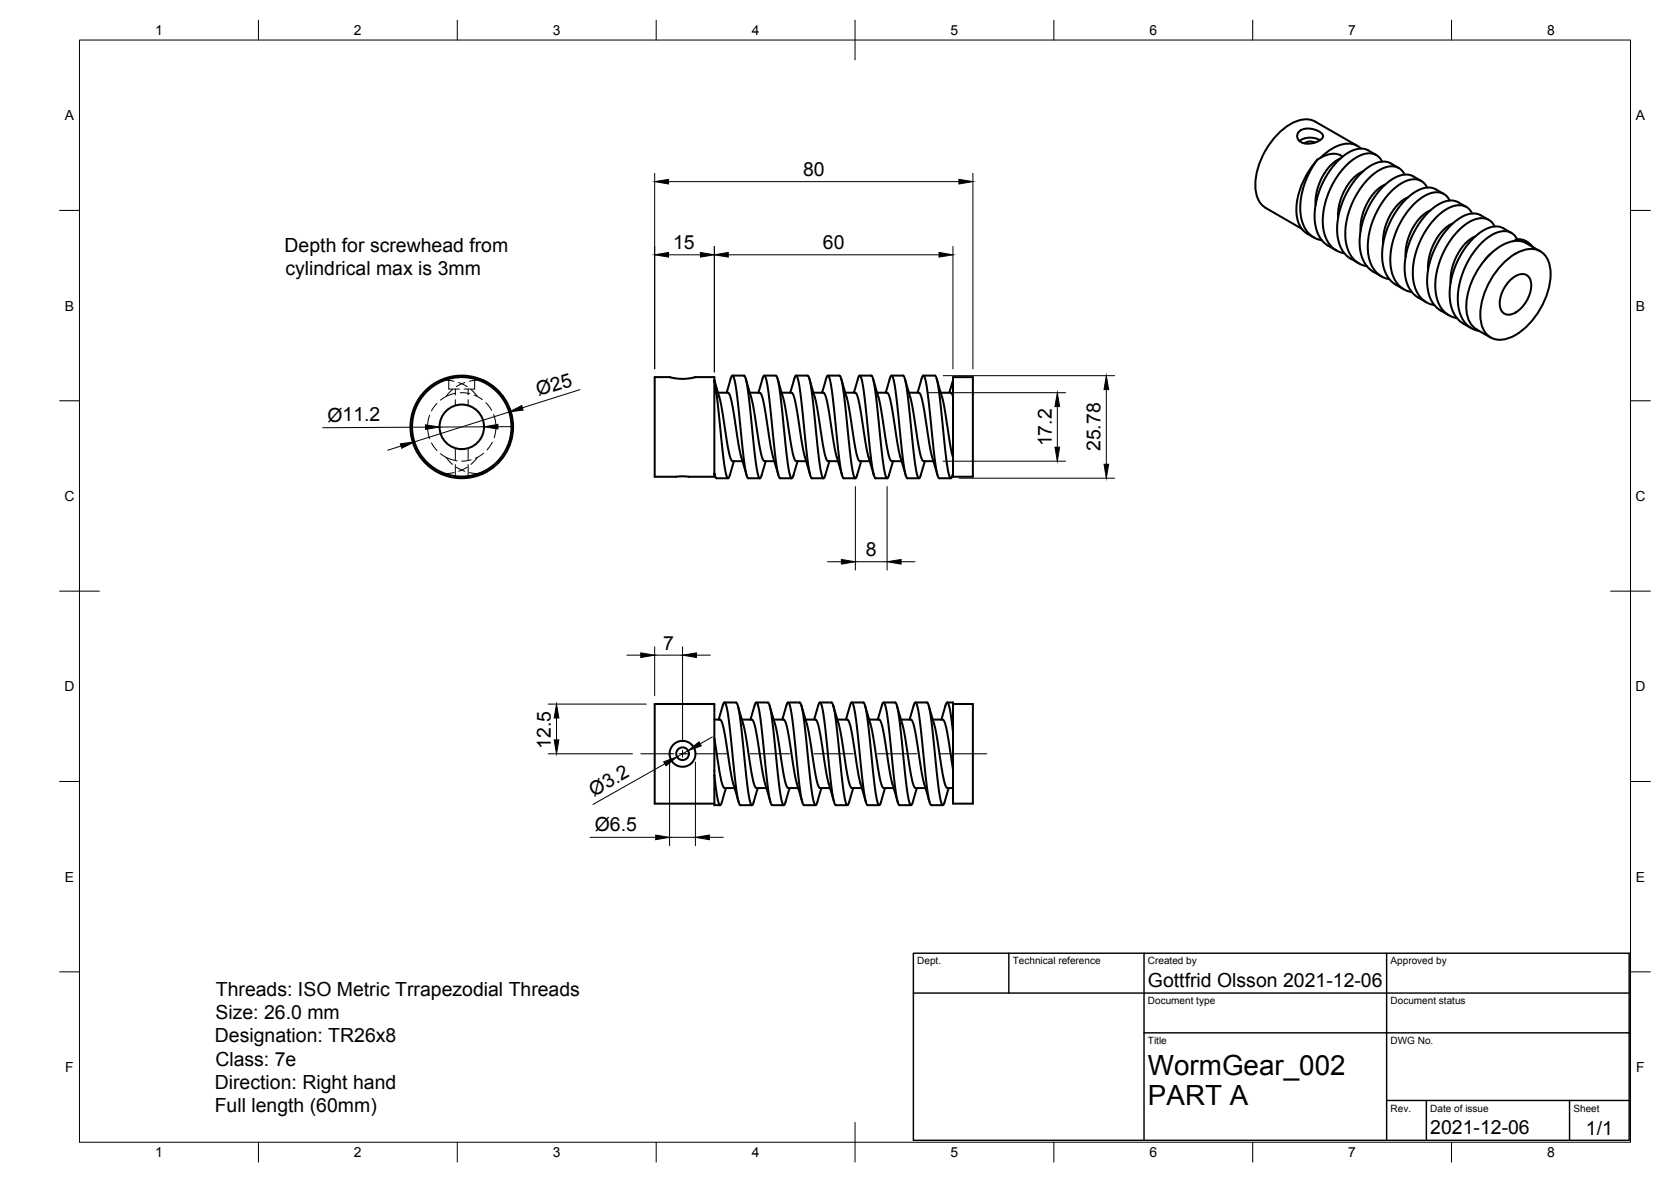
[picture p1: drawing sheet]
<svg xmlns="http://www.w3.org/2000/svg" width="420mm" height="297mm" viewBox="0 0 420 297" stroke-linecap="round" stroke-linejoin="round" font-family="sans-serif">
<!-- layer: Visible -->
<g fill="none" stroke="#000" stroke-width=".51">
<path d="M326.5 33.2l.7-.5 .8-.3h1.9l2.1 .8 .5 .5 .2 .6-.7 .9-1.4 .6-1.6 .3-1.1-.1-.8-.3-.8-.7-.1-.9zM330.6 35.8a2.36 2.36 0 0 0-2.6 .2M331.9 35.2a4.9 4.9 0 0 0-5.2 .2M337 39.9l-1.1 .6-1.5 1.2-1.9 2.8-1.4 3.6-.3 1.9v1.6M337.6 39.4l-1.2-.6-1.5-.1-1.9 .5-1.7 .9M341.3 36.7l-10.6-6.1a6.4 6.4 0 0 0-6.8 .9 19.5 19.5 0 0 0-8.2 15.6 6 6 0 0 0 2.5 5.1M342.2 37.3a5.7 5.7 0 0 0-7.1 0l-3 2.3M346.1 39l-2.2-1.3-1-.3h-1.3l-1.8 .6-1.9 1.1-1.9 1.8-1.6 1.9-1.7 2.8-1 2.5-.7 2.4-.4 2.4v2.5l.3 2.1 .8 2 .9 1.1 1.4 1.2M318.2 52.2l9.1 5.3M328.6 58.7l1.8 1M331.3 40.1l-1.9 2.9-1.3 3-.9 3.3-.3 3.5 .5 3 1.2 2.3 1.5 1.4 1 .5 1.3 .4M331.3 40.1a19.5 19.5 0 0 0-5.3 13.8 6.1 6.1 0 0 0 2.6 4.8"/>
<path d="M342.7 43.1l-1.2 .6-1.3 1.1-1 1.2-1.3 2.2-1.1 2.9-.3 1.4-.1 2.3M347.5 40.6l-1.1-1.4-1.4-.6-2 .1-2 .9-2.1 1.6-2.1 2.3-1.5 2.4-1.2 2.6-.9 2.4-.5 3.2-.1 2.5 .4 2 .7 1.9 1.3 1.7 1.4 .9 1.6 .5M348.3 46.4l-1.1 .6-1.5 1.2-1.9 2.8-.8 1.8-.6 1.8-.3 3.5M351.7 42.2l-2.3-1.3-1.2-.3-1.5 .2-1.7 .6-1.8 1.2-2 2.1-2 2.8-1.4 2.7-.9 2.7-.6 3.1-.1 2.3 .3 2.1 .6 1.8 1.1 1.6 1.2 1.1 2.3 1.3M353.2 43.9l-1.2-1.5-1.5-.6-2.1 .2-2 1-2 1.6-1.7 1.8-1.4 2.1-1.7 3.4-.7 2.3-.6 3v2.9l.4 2.1 .9 1.9 1.2 1.5 1.2 .8 1.7 .5M354 49.6l-1 .5-1.6 1.4-2.1 3-1.2 3.4-.3 3.4M357.4 45.5l-2.4-1.3-1.1-.3-1.6 .1-2 .9-2 1.5-2 2.2-1.9 2.8-1.2 2.6-.8 2.7-.4 2.3-.1 2.4 .3 2.5 .6 1.5 1 1.7 1.1 1 2.4 1.4M358.8 47.1l-.9-1.2-1.5-.8h-1.8l-2.3 1-2 1.5-1.7 1.8-1.7 2.6-1.5 2.8-.9 2.8-.5 2.5-.1 2.4 .4 2.5 .7 1.9 1 1.5 1.6 1.2 1.8 .6M359.6 52.9l-1 .5-1.4 1.2-1 1.1-1.3 2.2-1.1 3-.3 1.4-.1 2.3M363.1 48.8l-2.4-1.4-1.2-.3-1.6 .2-1.9 .8-2 1.5-1.9 2-1.7 2.6-1.4 2.8-.9 2.8-.5 2.3-.1 2.8 .4 2.1 .7 2.1 1.1 1.5 1 .8 2.3 1.3M364.5 50.4l-1-1.3-1.4-.7h-1.8l-1.9 .7-2.3 1.7-1.8 1.9-1.9 2.7-1.4 2.8-.8 2.5-.6 3.2v2.7l.3 1.8 .8 2 1.2 1.5 1.5 1 1.6 .5M365.3 56.1l-1.1 .7-1.5 1.2-1.9 2.8-.8 1.7-.6 1.9-.3 3.5"/>
<path d="M368.7 52l-2.3-1.3-1.2-.3-1.6 .2-1.8 .7-2 1.5-1.9 1.9-1.8 2.6-1.3 2.5-1 3-.5 3-.1 2.6 .3 1.9 .6 1.7 1.2 1.8 1 .8 2.4 1.4M370.1 53.7l-1-1.5-1.7-.6-2 .2-1.9 .9-1.6 1.2-2 2.1-1.8 2.6-1.5 3.1-.7 2.3-.6 3.2-.1 2 .3 2.2 .8 2 1 1.5 1.6 1.2 1.8 .6M371 59.4l-1.6 .9-1 1-2.1 2.9-1.3 3.5-.3 3.4M374.4 55.3l-2.2-1.3-1.4-.4-1.7 .2-1.6 .8-2.2 1.6-2.1 2.2-1.8 2.8-1.1 2.5-1 2.8-.4 2.4v2.6l.3 2.2 .8 2 1 1.3 1.2 1 2.1 1.2M375.8 56.9l-1.1-1.4-1.4-.6-2 .1-1.8 .7-2.4 1.9-1.7 1.9-1.8 2.5-1 2.2-1 2.9-.6 2.4-.1 2.8 .3 2.5 .7 1.9 1.1 1.5 1.4 1.1 1.9 .6M380 58.5l-2.2-1.2-1.3-.4-1.6 .2-1.8 .7-2.1 1.6-1.9 2-1.5 2.1-1.6 3.1-1 3-.4 2.4-.1 2.6 .3 2.2 .6 1.6 1 1.6 1.2 1.1 2.4 1.4M334 61.8l2 1.1M374.8 63.8l-1.5 1.6M378.1 66.1a10.5 10.5 0 0 1 7.4-3.5 4.9 4.9 0 0 1 4.3 4.9 18.8 18.8 0 0 1-9.9 17.3 5 5 0 0 1-7.6-4.4 19 19 0 0 1 5.8-14.3zM379.7 70.5a3.6 3.6 0 0 1 4.4-1.2 5 5 0 0 1 0 5.9 6.2 6.2 0 0 1-5 3.9 2.45 2.45 0 0 1-2-2.9 8.7 8.7 0 0 1 2.6-5.7zM380.5 60.6a14.9 14.9 0 0 0-9.2 7.6 15.2 15.2 0 0 0-2.1 11.9 4.9 4.9 0 0 0 2.1 2.7l3.5 2M380.5 60.6l1.2-.1 1.6 .4 4 2.2"/>
<path d="M381.3 60.2l-.8 .4M381.3 60.2a3.7 3.7 0 0 1 2.6 .6M381.3 60.2l1.4 .1 1.2 .4 1.4 1.3M381.5 60.2l-1-1.4-1.6-.7-1.9 .2-1.9 .7-1.7 1.2-2.2 2.3-1.8 2.6-1.2 2.6-1 2.8-.4 1.9-.3 3 .3 2.3 .7 2.1 1.2 1.7 1.3 1 2 .7M120.4 95.5l1.1 .1-3.1-1-3.4-.2-3.1 .7-2.8 1.3-2.3 1.9-1.7 2.3-1.4 3.3-.5 3 .2 2.8 1.1 3.2 1.5 2.4 2.6 2.5 3.1 1.6 3.3 .7 3.2-.1 3.3-1h-1.1M121.5 95.5a12.9 12.9 0 0 1 7.5 11.8 12.9 12.9 0 0 1-7.5 11.7M179.6 95.5v-.7h-4.7l-3 .4-1.8-.1-1.7-.3h-3.8v25h15v-.8M179.6 95.5l1.7 6.1 1.6 10.3 .8 3.3 .5 .7h2.5M179.6 95.5v.1M180.5 98.7h2.5l.6 .9 .7 2.8 1.7 10.8 1.7 6.2M182.7 98.7l1.1-3.8 .4-.5 .5 1 .5 2.7 1.8 17.2 .7 4.1 .4 .8h3M184.2 94.4h2.9l.5 .9 .7 4.4 1.7 16.4 .5 2.9 .5 1.2 .2-.1 .3-.5 1-3.7"/>
<path d="M187.5 95.2l1.7 5.9 1.7 10.8 .8 3.3 .5 .7h2.5M188.5 98.7h2.6l.5 .9 .7 2.8 1.7 10.8 1.7 6.2M190.7 98.7l1.1-3.8 .4-.5 .5 1 .5 2.7 1.8 17.2 .7 4.1 .5 .8h2.9M192.2 94.4h2.9l.5 1 .7 4.3 1.7 16.4 .5 2.9 .5 1.2 .5-.6 1-3.7M195.5 95.2l1.7 5.9 1.7 10.8 .8 3.3 .5 .7h2.5M196.5 98.7h2.6l.5 .9 .7 2.8 1.7 10.8 1.7 6.2M198.7 98.7l1.1-3.8 .4-.5 .5 1 .5 2.7 1.8 17.2 .7 4 .4 .9h3M200.2 94.4h2.9l.5 1 .7 4.3 1.7 16.4 .5 2.9 .5 1.2 .4-.4 1.1-3.9M203.5 95.2l1.7 5.9 1.7 10.8 .8 3.3 .5 .7h2.5M204.5 98.7h2.6l.5 .9 .7 2.8 1.7 10.8 1.7 6.2M206.7 98.7l1.1-3.8 .4-.5 .5 1 .5 2.7 1.8 17.2 .7 4 .4 .9h3M208.2 94.4h2.9l.5 1 .8 5 1.6 15.7 .5 2.9 .5 1.2 .2-.1 .3-.5 1-3.7"/>
<path d="M211.5 95.2l1.7 5.9 1.7 10.8 .8 3.3 .5 .7h2.5M212.5 98.7h2.6l.5 .9 .7 2.8 1.7 10.8 1.7 6.2M214.7 98.7l1.1-3.9 .4-.4 .5 1 .5 2.7 1.8 17.2 .7 4 .4 .9h3M216.2 94.4h2.9l.5 1 .8 5 1.6 15.7 .5 2.9 .5 1.2 .2-.1 .3-.5 1-3.7M219.5 95.2l1.7 5.9 1.7 10.8 .8 3.3 .5 .7h2.5M220.5 98.7h2.6l.5 .9 .7 2.8 1.7 10.8 1.7 6.2M222.7 98.7l1.1-3.8 .4-.5 .5 1 .5 2.7 1.8 17.2 .7 4 .5 .9h2.9M224.2 94.4h2.9l.5 .9 .8 5.1 1.6 15.7 .5 2.9 .5 1.2 .5-.6 1-3.7M227.5 95.2l1.7 5.9 1.7 10.8 .8 3.3 .5 .7h2.5M228.5 98.7h2.6l.5 .9 .8 3.4 1.6 10.2 1.7 6.2M230.7 98.7l1.1-3.8 .4-.5 .5 1 .5 2.7 1.7 16.3 .8 4.9 .4 .9h3M232.2 94.4h2.9l.4 .6 .9 5.4 1.6 15.7 .5 2.9 .5 1.2 .3-.2 .3-1"/>
<path d="M235.5 95.2l1.7 5.9 1.7 10.8 .7 3.1M236.5 98.7h2.6l.5 .9M239.6 94.8h5v25h-5zM239.6 95.5l-.9 3.2M179.6 119l.5 1.2h3M179.6 119h.1M179.6 119l.1 .4M184.5 115.9l-1 3.7a.4 .4 0 0 1-.1 .4 .4 .4 0 0 1-.5 .1l-.4-1.3-.5-3.1-1.8-16.3-.6-3.8v23.4M182.2 176.5h2.9M185.1 176.6l.4 .8 .5 2.6 2.1 18.6 .5 2.7 .4 1 .4-.4 1.1-3.9M185.5 177.3l1.8 6.2 1.7 10.8 .6 2.9 .6 .8h2.5M190.2 176.5h2.9"/>
<path d="M193.1 176.6l.4 .8 .5 2.6 2 17.8 .6 3.5 .4 1 .4-.4 1.1-3.9M193.5 177.3l1.8 6.2 1.7 10.8 .6 2.9 .6 .8h2.5M198.2 176.5l2.9 .1 .4 .8 .7 4 1.9 17.2 .5 2.7 .4 1 .4-.4 1.1-3.9M201.5 177.3l1.8 6.2 1.7 10.8 .6 2.9 .6 .8h2.5M206.2 176.5h2.9l.4 .8 .7 4.1 1.9 17.2 .5 2.7 .4 1 .4-.4 1.1-3.9M209.5 177.3l1.8 6.2 1.7 10.8 .6 2.9 .6 .8h2.5M214.2 176.5h2.9l.5 1.2 .8 5.3 1.6 14.8 .5 3.1 .5 1.4 .4-.4 1.1-3.9M217.5 177.3l1.8 6.2 1.7 10.8 .6 2.9 .6 .8h2.5M222.2 176.5h2.9l.5 1.2 .8 5.3 1.7 15.6 .5 2.7 .4 1 .4-.4 1.1-3.9M225.5 177.3l1.8 6.2 1.7 10.8 .6 2.9 .6 .8h2.5M230.2 176.5h2.9l.4 .8 .8 4.8 1.8 16.5 .5 2.7 .4 1 .4-.4 1.1-3.9M233.5 177.3l1.8 6.2 2.2 13.3 .6 1.2h1.5"/>
<path d="M238.2 176.5h1.4v7.6M239.6 176.9h5v25.1h-5v-17.9M179.6 194.8v-17.9h-15v25.1h15M179.6 180.8l1.5 .1 .6 1 .7 3.6 1.5 9.6 1.8 6.4M179.6 185.5l1.3 8.2 .9 3.9 .4 .4h2.5M179.6 194.8l.6 4.5 .5 2.5a.38 .38 0 0 0 .4 .5 .38 .38 0 0 0 .3-.5l1.1-3.8M179.6 194.8v7.5h1.5M180.7 180.8l1.1-3.7 .3-.5h.1l.5 1.2 .5 2.8 1.7 15.7 .8 5.1 .4 .9h3M186.5 180.8h2.5l.5 .8 .8 3.3 1.7 10.7 1.7 5.9M188.7 180.8l1.1-3.7 .2-.4 .2-.1 .5 1.2 .5 2.8 1.7 15.7 .8 5 .4 1h3M194.5 180.8h2.5l.5 .8 .8 3.3 1.7 10.7 1.7 5.9M196.7 180.8l1.1-3.9 .4-.3 .5 1.2 .5 2.8 1.7 15.7 .8 5.1 .4 .9h3"/>
<path d="M202.5 180.8h2.5l.5 .8 .8 3.3 1.7 10.7 1.7 5.9M204.7 180.8l1.1-3.9 .4-.3 .5 1.2 .5 2.8 1.8 16.4 .7 4.4 .4 .9h3M210.5 180.8h2.5l.6 .8 .7 3.3 1.7 10.7 1.7 5.9M212.7 180.8l1.1-3.9 .4-.3 .5 1.2 .5 2.8 1.8 16.4 .7 4.3 .5 1h2.9M218.5 180.8h2.5l.6 .8 .7 3.3 1.7 10.7 1.7 5.9M220.7 180.8l1.1-3.9 .4-.3 .5 1.2 .5 2.8 1.8 16.4 .7 4.3 .4 1h3M226.5 180.8h2.5l.6 .8 .7 3.3 1.7 10.7 1.7 5.9M228.7 180.8l1.1-3.7 .4-.6 .5 1.3 .5 2.8 1.8 16.4 .7 4.3 .4 1h3M234.5 180.8h2.6l.4 .6 .7 2.9 1.4 9M236.7 180.8l1.1-3.7a.4 .4 0 0 1 .4-.6 .4 .4 0 0 1 .3 .6l.5 2.3 .6 4.7"/>
<circle cx="116.1" cy="107.3" r="12.5"/>
<circle cx="116.1" cy="107.3" r="5.6"/>
<circle cx="171.6" cy="189.4" r="3.3"/>
<circle cx="171.6" cy="189.4" r="1.6"/>
</g>
<!-- layer: Hidden -->
<g fill="none" stroke="#000" stroke-width=".25">
<path d="M110.7 95.6l1.4-.1 2.1 .3M112.8 95.2v2.6h2.7M113.8 97.9l-1.6 1.7-1.5 .9M114.5 97.8v1.5M114.5 98.8l-2.3 .8M115.3 96.1l2.2 1.1M115.7 98.7l2.4 .2M116.9 96.1l-2.2 1.1M117.7 97.8v1.5M118.4 97.9l1.6 1.7M119.2 99.3l2.1 1.1M119.3 95.2v2.6h-2.6"/>
<path d="M120.4 95.5l-2.4 .3M107.5 107.9l.5 2.3M108 104.4l-.5 2.3M108.5 111.3l1.4 1.9M109.9 101.4l-1.4 1.9M110.8 114l1.4 .9M112.2 114.9l1.6 1.8M112.2 114.9l2.7 .9M114.2 118.8l-1.6 .2h-1.9M114.5 100.4v1.5M114.5 112.7v2.9M114.5 116.8v2.9"/>
<path d="M114.7 117.4l2.2 1M117.5 117.4l-2.2 1M117.7 100.4v1.5M117.7 112.7v2.9M117.7 116.8v2.9M118 118.8l2.4 .2M118.4 115.6l-2.3 .3M120 114.9l-1.6 1.8M121.6 113.9l-2 1.3M122.2 101.2l1.4 1.9M123.8 111.1l-1.4 2M124.1 104.2l.6 2.3"/>
<path d="M124.7 107.7l-.5 2.3"/>
</g>
<!-- layer: Border -->
<g fill="none" stroke="#000" stroke-width=".25">
<path d="M20 10.1h390v276.9h-390zM65 5.1v5M115 5.1v5M165 5.1v5M215 5.1v10M265 5.1v5M315 5.1v5M365 5.1v5M15 52.9h5M410 52.9h5M15 100.7h5M410 100.7h5"/>
<path d="M15 148.6h10M405 148.6h10M15 196.4h5M410 196.4h5M15 244.2h5M410 244.2h5M65 287v5M115 287v5M165 287v5M215 282.1v9.9M265 287v5M315 287v5"/>
<path d="M365 287v5"/>
</g>
<!-- layer: TitleBlock -->
<path d="M229.7 239.6h179.9v47h-179.9zM253.7 239.6v10M287.7 239.6v47M348.7 239.6v47M229.7 249.6h179.9M287.7 259.6h121.9M348.7 276.5h60.9M358.6 276.5v10.1M394.7 276.5v10.1" fill="none" stroke="#000" stroke-width=".36"/>
<!-- layer: Dimensions -->
<g fill="none" stroke="#000" stroke-width=".25">
<path d="M164.6 43.5v49.2M168.1 45.6h73M244.6 43.5v49.2M168.1 64h8M179.6 61.9v31.6M183.1 64h53M239.6 61.9v30.8M145.8 97.9l-14.4 4.6M233.1 98.7h34.8M237.2 94.4h43.1M278.2 97.9v18.8M100.8 112.1l-3.3 1"/>
<path d="M107 107.3l-25.8 .2M121.7 107.3h-11.2M128 103.5l-23.8 7.5M128.7 107.2h-3.5M237.1 115.9h30.8M265.9 102.2v10.2M215.1 122.3v21M223.1 122.3v21M241.2 120.2h39.1M208.1 141.2h3.5M215.1 141.2h8M226.6 141.2h3.5"/>
<path d="M137.8 176.9h24.7M157.6 164.6h3.5M164.6 162.5v12.3M164.6 164.6h7M171.6 162.5v23.9M175.1 164.6h3.5M137.8 189.4h21.2M139.9 180.4v5.5M167.2 191.9l-18.1 10.3M168.4 191.5v21M173 188.6l-2.8 1.6M174.9 191.5v21"/>
<path d="M179.1 185.2l-3 1.7M148.4 210.4h16.5M168.4 210.4h6.5M178.4 210.4h3.5"/>
</g>
<g fill="#000" stroke="#000" stroke-width=".25">
<path d="M164.6 45.6l3.5-.5v1.1zM241.1 45.1l3.5 .5-3.5 .6zM164.6 64l3.5-.6v1.2zM176.1 63.4l3.5 .6-3.5 .6zM179.6 64l3.5-.6v1.2zM236.1 63.4l3.5 .6-3.5 .6zM278.2 94.4l.6 3.5h-1.2zM100.7 111.5l3.5-.5-3.2 1.7zM107 106.8l3.5 .5-3.5 .6zM121.7 107.3l3.5-.7v1.2zM128 103.5l3.2-1.6 .3 1.1zM265.9 98.7l.5 3.5h-1.1z"/>
<path d="M265.3 112.4h1.1l-.5 3.5zM277.6 116.7h1.2l-.6 3.5zM211.6 140.6l3.5 .6-3.5 .6zM223.1 141.2l3.5-.6v1.2zM161.1 164.1l3.5 .5-3.5 .6zM171.6 164.6l3.5-.5v1.1zM139.9 176.9l.6 3.5h-1.2zM139.3 185.9h1.2l-.6 3.5zM166.9 191.4l3.3-1.2-2.7 2.3zM173 188.6l2.8-2.2 .5 1zM164.9 209.9l3.5 .5-3.5 .6zM174.9 210.4l3.5-.5v1.1z"/>
</g>
<!-- layer: Center Lines -->
<path d="M161.1 189.4h8.3M170.7 189.4h2.3M171.6 188.5v1.8M174.8 189.4h8.3M188.7 189.4h9.9M204.7 189.4h9.9M220.7 189.4h9.9M236.1 189.4h12" fill="none" stroke="#000" stroke-width=".25"/>
<g font-size="7">
<text x="288.6" y="270.1">WormGear_002</text>
<text x="288.6" y="277.6">PART A</text>
</g>
<g font-size="4.9">
<text x="201.9" y="44.2">80</text>
<text x="71.6" y="63.2">Depth for screwhead from</text>
<text x="169.2" y="62.6">15</text>
<text x="206.9" y="62.6">60</text>
<text x="71.8" y="69.1">cylindrical max is 3mm</text>
<text x="135.4" y="99.6" transform="rotate(-17 135.4 99.6)">Ø25</text>
<text x="82.3" y="105.9">Ø11.2</text>
<text x="264.5" y="112.2" transform="rotate(-90 264.5 112.2)">17.2</text>
<text x="276.7" y="113.4" transform="rotate(-90 276.7 113.4)">25.78</text>
<text x="217.7" y="139.7">8</text>
<text x="166.8" y="163.2">7</text>
<text x="138.5" y="188.1" transform="rotate(-90 138.5 188.1)">12.5</text>
<text x="149.4" y="200.2" transform="rotate(-29 149.4 200.2)">Ø3.2</text>
<text x="149.6" y="208.9">Ø6.5</text>
<text x="54.3" y="250.2">Threads: ISO Metric Trrapezodial Threads</text>
<text x="288.6" y="248.1">Gottfrid Olsson 2021-12-06</text>
<text x="54.2" y="256.1">Size: 26.0 mm</text>
<text x="54" y="261.9">Designation: TR26x8</text>
<text x="54.1" y="267.8">Class: 7e</text>
<text x="54" y="273.6">Direction: Right hand</text>
<text x="54" y="279.6">Full length (60mm)</text>
<text x="359.6" y="285.1">2021-12-06</text>
<text x="398.8" y="285.2">1/1</text>
</g>
<g font-size="3.5">
<text x="39" y="8.8">1</text>
<text x="89" y="8.8">2</text>
<text x="139" y="8.8">3</text>
<text x="189" y="8.8">4</text>
<text x="239" y="8.8">5</text>
<text x="289" y="8.8">6</text>
<text x="339" y="8.8">7</text>
<text x="389" y="8.8">8</text>
<text x="16.3" y="30.2">A</text>
<text x="411.3" y="30.2">A</text>
<text x="16.3" y="78">B</text>
<text x="411.3" y="78">B</text>
<text x="16.2" y="125.9">C</text>
<text x="411.2" y="125.9">C</text>
<text x="16.2" y="173.7">D</text>
<text x="411.2" y="173.7">D</text>
<text x="16.3" y="221.6">E</text>
<text x="411.3" y="221.6">E</text>
<text x="16.4" y="269.4">F</text>
<text x="411.4" y="269.4">F</text>
<text x="39" y="290.8">1</text>
<text x="89" y="290.8">2</text>
<text x="139" y="290.8">3</text>
<text x="189" y="290.8">4</text>
<text x="239" y="290.8">5</text>
<text x="289" y="290.8">6</text>
<text x="339" y="290.8">7</text>
<text x="389" y="290.8">8</text>
</g>
<g font-size="2.5">
<text x="230.7" y="242.4">Dept.</text>
<text x="254.7" y="242.4">Technical reference</text>
<text x="288.6" y="242.4">Created by</text>
<text x="349.7" y="242.4">Approved by</text>
<text x="288.6" y="252.4">Document type</text>
<text x="349.7" y="252.4">Document status</text>
<text x="288.6" y="262.3">Title</text>
<text x="349.7" y="262.3">DWG No.</text>
<text x="349.7" y="279.4">Rev.</text>
<text x="359.6" y="279.4">Date of issue</text>
<text x="395.6" y="279.4">Sheet</text>
</g>
</svg>
